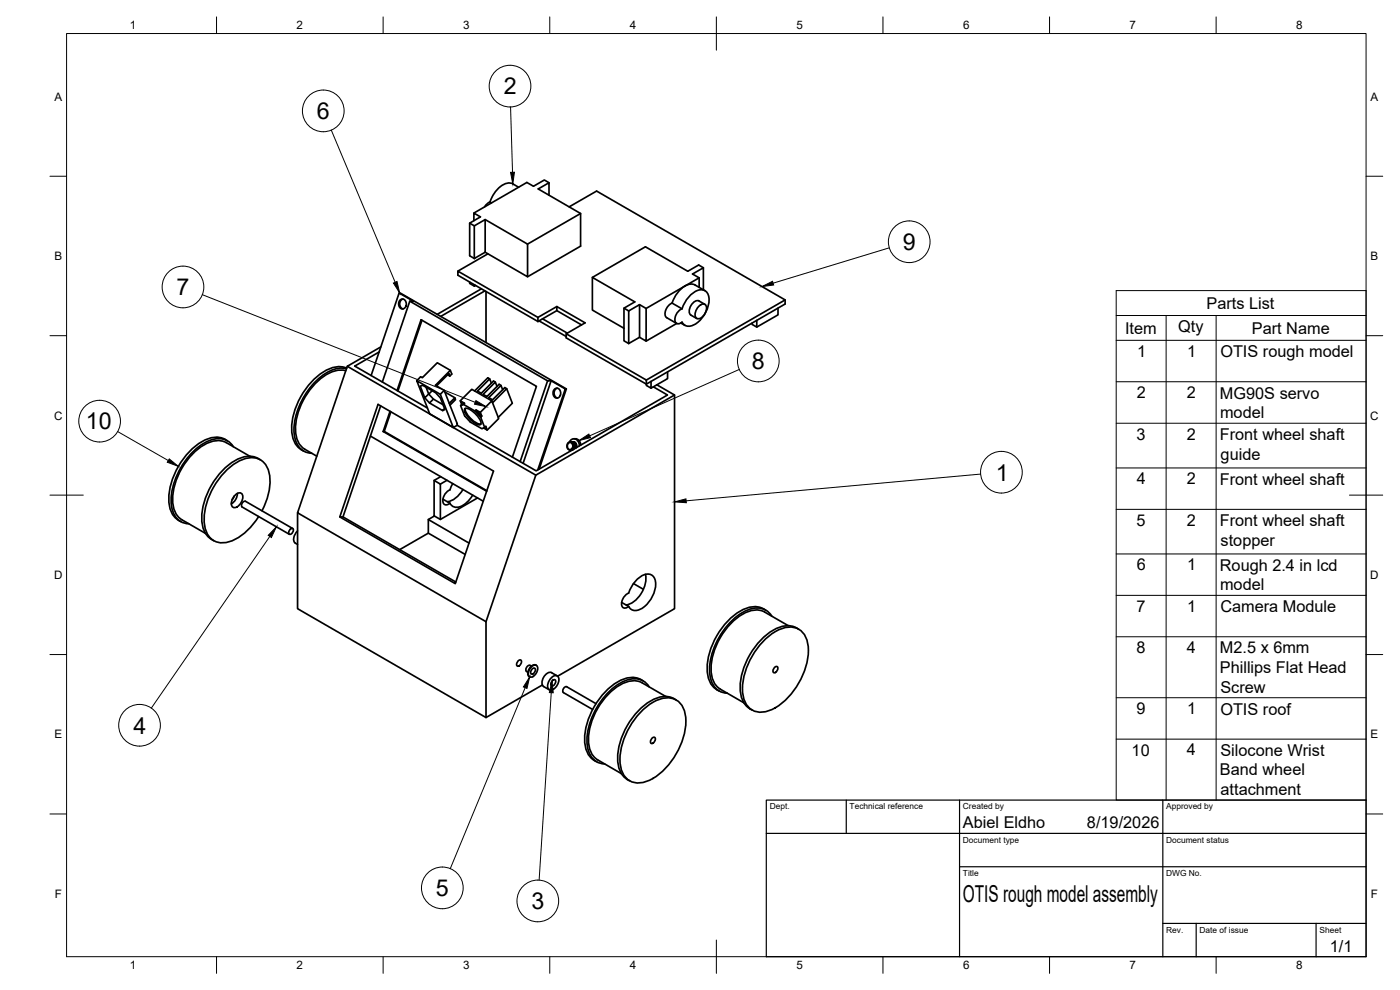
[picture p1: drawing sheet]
<svg xmlns="http://www.w3.org/2000/svg" width="420mm" height="297mm" viewBox="0 0 420 297" stroke-linecap="round" stroke-linejoin="round" font-family="sans-serif">
<!-- layer: Visible -->
<g fill="none" stroke="#000" stroke-width=".51">
<path d="M153.9 55.2l1.7 1M153.9 55.2a4.6 4.6 0 0 0-5.2 2.3l-1.1 1.8-.5 1.3M164.8 58.6v-3.8l-3.3 1.9 12.7 7.4v9.8l-15.9 9.1M164.8 54.8l-1.4-.8-3.3 1.9-2-1.2-15.9 9.2M140.9 67l1.4 .8M142.2 66.2v-2.3l2 1.2-3.3 1.9v9.7l1.4 .9M142.3 67.8l3.3-1.9v9.8l-3.3 1.9zM145.6 65.9l12.7 7.3v9.8l-12.7-7.3M146.4 76.2l-9 5.2M147 60.6l-1 .7-.6 .8M147 60.6l.5 .3M170.8 62.1l8.2-4.8 56.6 32.7v1.2l-41.6 24.1-24.1-13.9v-1.3l5.7-3.2-8.5-4.9v1.2l-5.7 3.3"/>
<path d="M174.2 64.1l-15.9 9.1M119.8 87.9h.3l49.9 28.8h-.3M120.2 89.9a1.38 1.38 0 0 1 1.7 .6 1.38 1.38 0 0 1-.3 1.7 1.17 1.17 0 0 1-1.4 .3 1.17 1.17 0 0 1-.6-1.4zM120.9 89.7a1.6 1.6 0 0 0-.9 1.5 1.6 1.6 0 0 0 1 1.5M123 90.4l41.3 23.9M126.6 96.1l-7.2 21.2M140.9 84.6v.4l1.5 .9M142.4 85.5v.4l.3-.3M144.5 86.7l-13.3 7.6M145.5 87.3l-13.2 7.6M145.9 87.5v15.3M161.4 95.2l-24-13.8v1.2l24 13.9"/>
<path d="M161.8 96.3l8.1 4.7M162.8 95.7l7.5 4.3M167.1 92l-5.7 3.2v1.3M167.1 93.2l7.4 4.3M187.3 98.5l-9.5-5.5v-9.8l12.7 7.4-3.2 1.9v9.8l1.4 .8M187.3 92.5l1.4 .8M188.7 93.3l3.2-1.9v9.8l-3.2 1.9zM191.9 91.4l2 1.1v9.8l-2-1.1M201.7 90.9a3.4 3.4 0 0 0-1.9 4.2l3.3 1.9M203.1 97.1l-9.2 5.2M204.3 96.9l1.2 .7M206.9 88.8a3.8 3.8 0 0 1 5-1.4 5.2 5.2 0 0 1 .1 5.8 7.5 7.5 0 0 1-5.4 4.7 2.11 2.11 0 0 1-1.9-1.3 1.19 1.19 0 0 1-1.5 .5 1.19 1.19 0 0 1-.7-1.5 3.7 3.7 0 0 1 2.2-3l1.2-2.4z"/>
<path d="M207.3 94.5l1.8 1.1M209.8 90.3l1.7 1M209.8 90.3a2.83 2.83 0 0 0-3 3.1l.5 1.1M209.8 86.2v-2.8l-2-1.2 3.3-1.9v6.7M209.8 83.4l-15.9 9.1M209.9 91.8a1.22 1.22 0 0 1 1.6-.5 1.22 1.22 0 0 1 .5 1.7 2.74 2.74 0 0 1-2.9 2.5 2.74 2.74 0 0 1 .8-3.7zM211.1 80.3l-1.4-.8-3.3 1.9-12.7-7.4-15.9 9.2M211.5 87.2l-2.9-1.7a3.7 3.7 0 0 0-4.2 1.2l-1.6 1.9-1.1 2.3 3 1.8M227.1 96.1v2l-1.4-.8v-.4M233.5 92.4v2.1l-6.4 3.6M235.6 90l-41.6 24M103.8 111.2a9.3 9.3 0 0 0-8.3 3 20.6 20.6 0 0 0-6.8 15.4 6.2 6.2 0 0 0 2.7 5.2l3.7 2.1"/>
<path d="M104 110.6a10.5 10.5 0 0 0-9.4 4 21.4 21.4 0 0 0-6.3 15.5 5.7 5.7 0 0 0 5.2 5.9M104 110.5a8.2 8.2 0 0 0-8 1.8 21.6 21.6 0 0 0-8.4 17.5 6.4 6.4 0 0 0 3.5 5.5M104.2 109.9l-14.9 44 56.6 32.6v28.8l16.9-9.8M111.4 112.7l8.4-24.8 4.2 2.5h-1l-8.3 24.2M113.8 105.6l-7.3 4.2 21.8 12.6M114.3 104.1l-10.1 5.8 56.6 32.7 41.6-24.1-5.3-3M119.2 117.2l7.2-21.3 34.6 20-7.2 21.3M125.1 114.2l7 4.1 3.9 10-7-4.1zM127.5 119.4l1.4 1.5 1.2-1.2M127.9 116.2l.8 2 1.4 1.5 2.9 1.7M128.7 118.2l-1.2 1.2-1.4-3.5 .7-.3 3.9 2.2 1.5 1.6 1.3 3.5-.7 .3M129.7 117.2l-1 1"/>
<path d="M133.3 117.1l-1.2 1.2M133.5 117.6l3 1.7M134.3 112.4l.7 .4-.3-.7-3.7 3.7M135 112.8l.6-.6-.5-1.1-4.4 4.5 2.6 1.5 3.9 10M135.1 111.1l-3.9-2.3-4.5 4.5-.5-.3-1.1 1.2M147 113.7l-.6-.3-3.9 3.9M148.7 114.6l-.6-.3-3.7 3.7-1.1-.6 3.7-3.7 .5 1.3M150.3 115.6l-.5-.3-3.7 3.7-1.1-.7 3.7-3.7 .5 1.3M150.9 116.9l-.6-1.3-3.6 3.7 1.1 .7 3.7-3.7 .6 .3 1.7 4.4-4.3 4.2M152.1 116.6l-4.3 4.2M165.4 114.2l4.3 2.5-8.3 24.3M166.5 116.7a1.38 1.38 0 0 1 1.7 .5 1.38 1.38 0 0 1-.2 1.8 1.17 1.17 0 0 1-1.5 .2 1.17 1.17 0 0 1-.5-1.4z"/>
<path d="M167.3 116.5a1.6 1.6 0 0 0-1 1.5 1.6 1.6 0 0 0 1 1.4M169.9 100.1l24.1 13.9v1.6l1.4 .9v-2.1M170 116.7l-8.2 24.1M196.1 116.1l4.2 2.4-39.4 22.8-23.7-13.7M200.3 111.6v2l-4.9 2.9M202.4 118.5v64.1l-35.1 20.3M68.2 132.3a6.7 6.7 0 0 0-7.6 .2 21.6 21.6 0 0 0-9.9 18.4 6.4 6.4 0 0 0 2.8 5.2M70 134a5.4 5.4 0 0 0-6.9-1.9 21 21 0 0 0-11.4 14.9 9.7 9.7 0 0 0 1.6 8.8 4.8 4.8 0 0 0 3.4 1.4M75 136.9l-7.1-4.1a7.7 7.7 0 0 0-8.3 1.8 20.3 20.3 0 0 0-7.6 17.1 6 6 0 0 0 2.6 4.2l7.1 4.1M77.4 137.6l.7 .4M77.4 137.5a7.6 7.6 0 0 0-8 1.4 21.6 21.6 0 0 0-8.8 17.7 6.4 6.4 0 0 0 2.8 5.2M111.2 130.8l33.8 19.6"/>
<path d="M114.2 121.8l-11.3 33.3M115 129.5l31 17.9M115.3 129.4l30.8 17.8M117.1 123.4l-2.1 6.1M117.3 123.6l-2 5.8-.3 .1M128.9 120.9l3.9 2.3 .6-.6M134.8 121l1.7-1.7 .2 .6-1.7 1.7M137.2 127.1h.1M137.2 127.1v.5l-1.2 .7M138.1 120.3l3.5-3.5 6 3.5M138.2 121.7l1.2-.7zM138.2 121.7l1.2 3.1 1.8 1.8 3.4 2 1.2-.7 .4 1.1-1.1-.6"/>
<path d="M139.1 121.3l3.4 2M139.4 121l-1.3-.7 .5 1.1M139.6 122.5a5.9 5.9 0 0 1 4.4 3.3 1.16 1.16 0 0 1 .1 1.6 5.9 5.9 0 0 1-4.4-3.3 1.16 1.16 0 0 1-.1-1.6zM139.6 122.5a5.9 5.9 0 0 0 3.4 4.4l1.3 .3M142.5 123.3l.4-.3 1.7 1.8-.3 .4zM142.9 123l1.2 .7 .5 1.1M144.1 123.7l3.5-3.4 2.1 5.3-3.5 3.4M144.3 125.2l1.2 3.1M156.1 138.5l8.2-24.2 1.1-.1-8.4 24.8M170.3 134l.4 .8 .5 .1 .4-.2M170.3 134v-.6l.4-.6h.5l.5 .4 .2 1-.4 .6-.5 .2 .2 .3M170.9 132.6a1.52 1.52 0 0 1 1.7-.9 1.52 1.52 0 0 1 1.2 1.5l.1 .6"/>
<path d="M171.1 132.6h.1M171.2 132.6l.7 .3 .3 .7-.2 .9-.7 .5M171.3 132.6l.7 .1 .4 1-.2 .9-.7 .4M171.4 132.6h.1M171.5 132.6l.6 .2 .3 .6v.8l-.3 .6M171.6 132.6l.6 .1 .4 .5 .1 .8-.1 .5M171.6 134.7l-.8 .3-.6-.8 .1-1 .6-.6 .8 .1 .5 1.1-.3 .9-.7 .3M171.6 135h.2M171.7 132.6h.1M171.7 132.6l.6 .2 .4 .4 .1 .7-.2 .6M171.9 132.6l.9 .4 .2 1.3M171.9 133.7l-.3 1"/>
<path d="M172 132.6l.5 .1 .4 .4 .1 1.2M172.2 131.7h.5M172.7 131.6a1.86 1.86 0 0 1 1.6 1.9M53.5 156.1l.7 .4M70.2 148.9l-.5 1M70.7 148.4a1.22 1.22 0 0 1 1.7-.4 1.22 1.22 0 0 1 .4 1.7 2.74 2.74 0 0 1-2.9 2.5 2.74 2.74 0 0 1 .8-3.8zM71.2 148a3.8 3.8 0 0 1-1.8 3.2M78.6 153.2a16.6 16.6 0 0 0 1.9-12.3 5.3 5.3 0 0 0-7.4-3.1 21 21 0 0 0-11.8 16.5 7.9 7.9 0 0 0 2.6 7.8 7.5 7.5 0 0 0 8.4-1.3 20.5 20.5 0 0 0 5.3-5.8M87.1 158.8l.7-.2a1.16 1.16 0 0 1-1 1.7l-.2-.5zM87.8 158.6l-14.1-8.2a1.16 1.16 0 0 0-1 1.7l14.1 8.2M89.3 159.3a2.64 2.64 0 0 0-.7 3.6l.7 .5M89.3 153.9v28.7l56.6 32.7"/>
<path d="M102 155.1l34.6 20 11.5-33.8-34.6-20-11.5 33.8h.9l33.9 19.5M128.5 160v-4.1l12.3 7M130.3 144.2l1.9 1.1v10.6M130.4 154.8l-1.9 1.1M132.3 143l-2 1.2v10.6l1.9 1.1 11.1-6.5M132.9 149.8l2.1 1.2M134.1 144.1l-1.9 1.2M135.9 145.1a5.2 5.2 0 0 1-2.2 2.9 2.42 2.42 0 0 0-.2 3.4 1.54 1.54 0 0 0 1.5-.4M138.9 146.9a6.8 6.8 0 0 1-4.6 3.6M141.9 148.5a5.8 5.8 0 0 1-5.6 3.6l-.9-.6-.4-.5M160.8 142.6l-14.9 43.9M63.4 161.8l.7 .4"/>
<path d="M120 164.9l8.5-4.9 11.1 6.4M190.1 175.1l3 1.7M190.9 174.1a3.8 3.8 0 0 1 4.9-1.4 5.2 5.2 0 0 1 .2 5.8 7.5 7.5 0 0 1-5.4 4.7 2.11 2.11 0 0 1-1.9-1.3 1.18 1.18 0 0 1-1.5 .5 1.18 1.18 0 0 1-.7-1.5 3.7 3.7 0 0 1 2.2-2.9l.7-1.7zM193.7 172.3a8.6 8.6 0 0 1-5.2 9.1l-.6 .1M155.5 198.3l.8-.3a1.21 1.21 0 0 1-1 1.8 1.05 1.05 0 0 1 .2-1.5zM159.4 199.9a1.05 1.05 0 0 0-1.4 .4 1.05 1.05 0 0 0 .4 1.4M159.6 200a1 1 0 0 1 1.4-.4 1 1 0 0 1 .3 1.4l-.6 1.4a1.08 1.08 0 0 1-1.2 .8 1.08 1.08 0 0 1-.9-1l.1-1zM161 199.7a1.54 1.54 0 0 0-2.2 1 1.88 1.88 0 0 0 0 2.3M186.6 180.7l2.1 1.3M229.4 192.1a10.6 10.6 0 0 1 9-3.8 6.3 6.3 0 0 1 4.2 6.9 21.5 21.5 0 0 1-11.1 17.8 5.6 5.6 0 0 1-8.6-5 21.4 21.4 0 0 1 6.5-15.9zM229.8 183.1a6.7 6.7 0 0 0-7.7 .3 21.6 21.6 0 0 0-9.8 18.3 6.4 6.4 0 0 0 3.5 5.6M231.6 184.8a5.4 5.4 0 0 0-6.9-1.9 21 21 0 0 0-11.4 14.9 9.7 9.7 0 0 0 1.6 8.8 4.8 4.8 0 0 0 3.4 1.4"/>
<path d="M236.6 187.7l-7.1-4.1a7.7 7.7 0 0 0-8.3 1.8 20.3 20.3 0 0 0-7.7 17.1 6 6 0 0 0 2.7 4.3l7 4M239.7 188.8a6.7 6.7 0 0 0-7.7 .3 21.6 21.6 0 0 0-9.8 18.3 6.5 6.5 0 0 0 3.5 5.6M158.8 203l.2 .1M159.7 200.8l.8-.3a1.16 1.16 0 0 1-1 1.7l-.2-.4zM165.6 203.2a1.21 1.21 0 0 1 1.6-.4 1.21 1.21 0 0 1 .5 1.6 2.69 2.69 0 0 1-2.9 2.5 2.69 2.69 0 0 1 .8-3.7zM165.8 204.2l.8-.2a1.21 1.21 0 0 1-1.1 1.8 1.05 1.05 0 0 1 .3-1.6zM167.2 202.8l-1.7-1a2.78 2.78 0 0 0-2.8 3.1l.2 .8 1.9 1.3M178.9 211.1l-8.8-5a1.16 1.16 0 0 0-1 1.7l8.7 5.1M192.6 213.3a10.6 10.6 0 0 1 9-3.8 6.3 6.3 0 0 1 4.2 6.9 21.5 21.5 0 0 1-11.1 17.8 5.6 5.6 0 0 1-8.6-5 21.4 21.4 0 0 1 6.5-15.9zM193 204.3a6.7 6.7 0 0 0-7.6 .3 21.6 21.6 0 0 0-9.9 18.4 6.4 6.4 0 0 0 3.5 5.6M194.8 206.1a5.4 5.4 0 0 0-6.9-2 21 21 0 0 0-11.4 14.9 9.7 9.7 0 0 0 1.6 8.8 4.8 4.8 0 0 0 3.4 1.4M199.8 209l-7.1-4.1a7.7 7.7 0 0 0-8.3 1.8 20.3 20.3 0 0 0-7.6 17 6 6 0 0 0 2.6 4.3l7.1 4.1"/>
<path d="M202.2 209.6l.7 .4M202.3 209.6a7.6 7.6 0 0 0-8.1 1.4 21.6 21.6 0 0 0-8.8 17.7 6.5 6.5 0 0 0 3.5 5.6M232.4 200.3l.8-.3a1.21 1.21 0 0 1-1 1.8 1.05 1.05 0 0 1 .2-1.5zM195.7 221.5l.8-.3a1.21 1.21 0 0 1-1.1 1.8 1.05 1.05 0 0 1 .3-1.5z"/>
</g>
<!-- layer: BORDER -->
<g fill="none" stroke="#000" stroke-width=".3">
<path d="M20 10.1h390v276.9h-390zM65 5.1v5M115 5.1v5M165 5.1v5M215 5.1v10M265 5.1v5M315 5.1v5M365 5.1v5M15 52.9h5M410 52.9h5M15 100.7h5M410 100.7h5"/>
<path d="M15 148.6h10M405 148.6h10M15 196.4h5M410 196.4h5M15 244.2h5M410 244.2h5M65 287v5M115 287v5M165 287v5M215 282.1v9.9M265 287v5M315 287v5"/>
<path d="M365 287v5"/>
</g>
<!-- layer: TITLEBLOCK -->
<path d="M230 240.1h180v46.9h-180zM230 250h180M254 240.1v9.9M288 240.1v46.9M349 240.1v46.9M288 260.1h122M349 277.1h61M359 277.1v9.9M395 277.1v9.9" fill="none" stroke="#000" stroke-width=".36"/>
<!-- layer: Parts Lists -->
<g fill="none" stroke="#000" stroke-width=".3">
<path d="M335 87.2h75v152.9h-75zM335 94.7h75M350 94.7v145.4M365 94.7v145.4M335 102.1h75M335 114.5h75M335 127h75M335 140.4h75M335 152.8h75M335 166.2h75M335 178.6h75M335 191.1h75"/>
<path d="M335 209.3h75M335 221.8h75"/>
</g>
<!-- layer: Balloons -->
<g fill="none" stroke="#000" stroke-width=".3">
<circle cx="97" cy="33.3" r="6.3"/>
<circle cx="153.1" cy="25.8" r="6.3"/>
<circle cx="272.9" cy="72.5" r="6.3"/>
<circle cx="54.9" cy="86.1" r="6.3"/>
<circle cx="227.6" cy="108.3" r="6.3"/>
<circle cx="29.9" cy="126.4" r="6.3"/>
<circle cx="300.5" cy="141.7" r="6.3"/>
<circle cx="41.9" cy="217.6" r="6.3"/>
<circle cx="132.7" cy="266.4" r="6.3"/>
<circle cx="161.4" cy="270.3" r="6.3"/>
</g>
<!-- layer: 0 -->
<path d="M153.2 51.7h1.2l-.5 3.5zM118.1 84.9l1-.4 .9 3.4zM228.7 86l3.1-1.6 .4 1.1zM50.8 137.7l2.8 2.2-3.4-1.2zM142.8 120.2l3.1 1.8-3.5-.7zM173.8 132.2l2.9-2 .5 1.1zM202.4 150.6l3.5-.9 .1 1.1zM83 158.1l-1.6 3.2-.9-.7zM159 203.1l-.8 3.5-1.1-.5zM165.7 204.4l.3 3.5-1.1-.1z" fill="#000" stroke="#000" stroke-width=".3"/>
<path d="M99.4 39l19.2 45.7M153.2 32.1l.6 19.6M266.9 74.4l-34.9 10.6M60.7 88.4l81.9 32.3M221.8 110.9l-44.8 19.9M35.3 129.5l15.2 8.7M294.3 142.2l-88.4 8.1M81 161l-35.6 51.5M157.6 206.3l-22.5 54.3M165.4 207.8l-3.6 56.3" fill="none" stroke="#000" stroke-width=".3"/>
<g font-size="7">
<text x="151.2" y="28.3">2</text>
<text x="95.1" y="35.7">6</text>
<text x="270.9" y="75">9</text>
<text x="53" y="88.6">7</text>
<text x="225.6" y="110.8">8</text>
<text x="25.8" y="128.8">10</text>
<text x="298.8" y="144.2">1</text>
<text x="40" y="220.1">4</text>
<text x="130.8" y="268.9">5</text>
<text x="159.5" y="272.8">3</text>
<text x="289" y="270.6">OTIS rough model assembly</text>
</g>
<g font-size="4.9">
<text x="362.1" y="92.7">Parts List</text>
<text x="337.7" y="100.1">Item</text>
<text x="353.6" y="99.7">Qty</text>
<text x="375.7" y="100.1">Part Name</text>
<text x="341.3" y="107">1</text>
<text x="356.3" y="107">1</text>
<text x="366.2" y="107.2">OTIS rough model</text>
<text x="341.2" y="119.5">2</text>
<text x="356.2" y="119.5">2</text>
<text x="366.1" y="119.6">MG90S servo</text>
<text x="366.2" y="125.4">model</text>
<text x="341.1" y="131.9">3</text>
<text x="356.2" y="131.9">2</text>
<text x="366.1" y="132">Front wheel shaft</text>
<text x="366.3" y="137.9">guide</text>
<text x="341.2" y="145.3">4</text>
<text x="356.2" y="145.3">2</text>
<text x="366.1" y="145.5">Front wheel shaft</text>
<text x="341.1" y="157.7">5</text>
<text x="356.2" y="157.8">2</text>
<text x="366.1" y="157.9">Front wheel shaft</text>
<text x="366.3" y="163.7">stopper</text>
<text x="341.1" y="171.1">6</text>
<text x="356.3" y="171.1">1</text>
<text x="366.1" y="171.2">Rough 2.4 in lcd</text>
<text x="366.2" y="177">model</text>
<text x="341.1" y="183.5">7</text>
<text x="356.3" y="183.5">1</text>
<text x="366.2" y="183.7">Camera Module</text>
<text x="341.1" y="196">8</text>
<text x="356.2" y="195.9">4</text>
<text x="366.1" y="196.1">M2.5 x 6mm</text>
<text x="366.1" y="201.9">Phillips Flat Head</text>
<text x="366.3" y="207.8">Screw</text>
<text x="341.1" y="214.3">9</text>
<text x="356.3" y="214.3">1</text>
<text x="366.2" y="214.4">OTIS roof</text>
<text x="339.6" y="226.7">10</text>
<text x="356.2" y="226.7">4</text>
<text x="366.3" y="226.8">Silocone Wrist</text>
<text x="366.1" y="232.7">Band wheel</text>
<text x="366.3" y="238.5">attachment</text>
<text x="289" y="248.5">Abiel Eldho</text>
<text x="326.2" y="248.5">8/19/2026</text>
<text x="399.1" y="285.7">1/1</text>
</g>
<g font-size="3.5">
<text x="39" y="8.8">1</text>
<text x="89" y="8.8">2</text>
<text x="139" y="8.8">3</text>
<text x="189" y="8.8">4</text>
<text x="239" y="8.8">5</text>
<text x="289" y="8.8">6</text>
<text x="339" y="8.8">7</text>
<text x="389" y="8.8">8</text>
<text x="16.3" y="30.2">A</text>
<text x="411.3" y="30.2">A</text>
<text x="16.3" y="78">B</text>
<text x="411.3" y="78">B</text>
<text x="16.2" y="125.9">C</text>
<text x="411.2" y="125.9">C</text>
<text x="16.2" y="173.7">D</text>
<text x="411.2" y="173.7">D</text>
<text x="16.3" y="221.6">E</text>
<text x="411.3" y="221.6">E</text>
<text x="16.4" y="269.4">F</text>
<text x="411.4" y="269.4">F</text>
<text x="39" y="290.8">1</text>
<text x="89" y="290.8">2</text>
<text x="139" y="290.8">3</text>
<text x="189" y="290.8">4</text>
<text x="239" y="290.8">5</text>
<text x="289" y="290.8">6</text>
<text x="339" y="290.8">7</text>
<text x="389" y="290.8">8</text>
</g>
<g font-size="2.5">
<text x="231" y="242.9">Dept.</text>
<text x="255" y="242.9">Technical reference</text>
<text x="289" y="242.9">Created by</text>
<text x="350" y="242.9">Approved by</text>
<text x="289" y="252.8">Document type</text>
<text x="350" y="252.8">Document status</text>
<text x="289" y="262.9">Title</text>
<text x="350" y="262.9">DWG No.</text>
<text x="350" y="279.9">Rev.</text>
<text x="360" y="279.9">Date of issue</text>
<text x="396" y="279.9">Sheet</text>
</g>
</svg>
